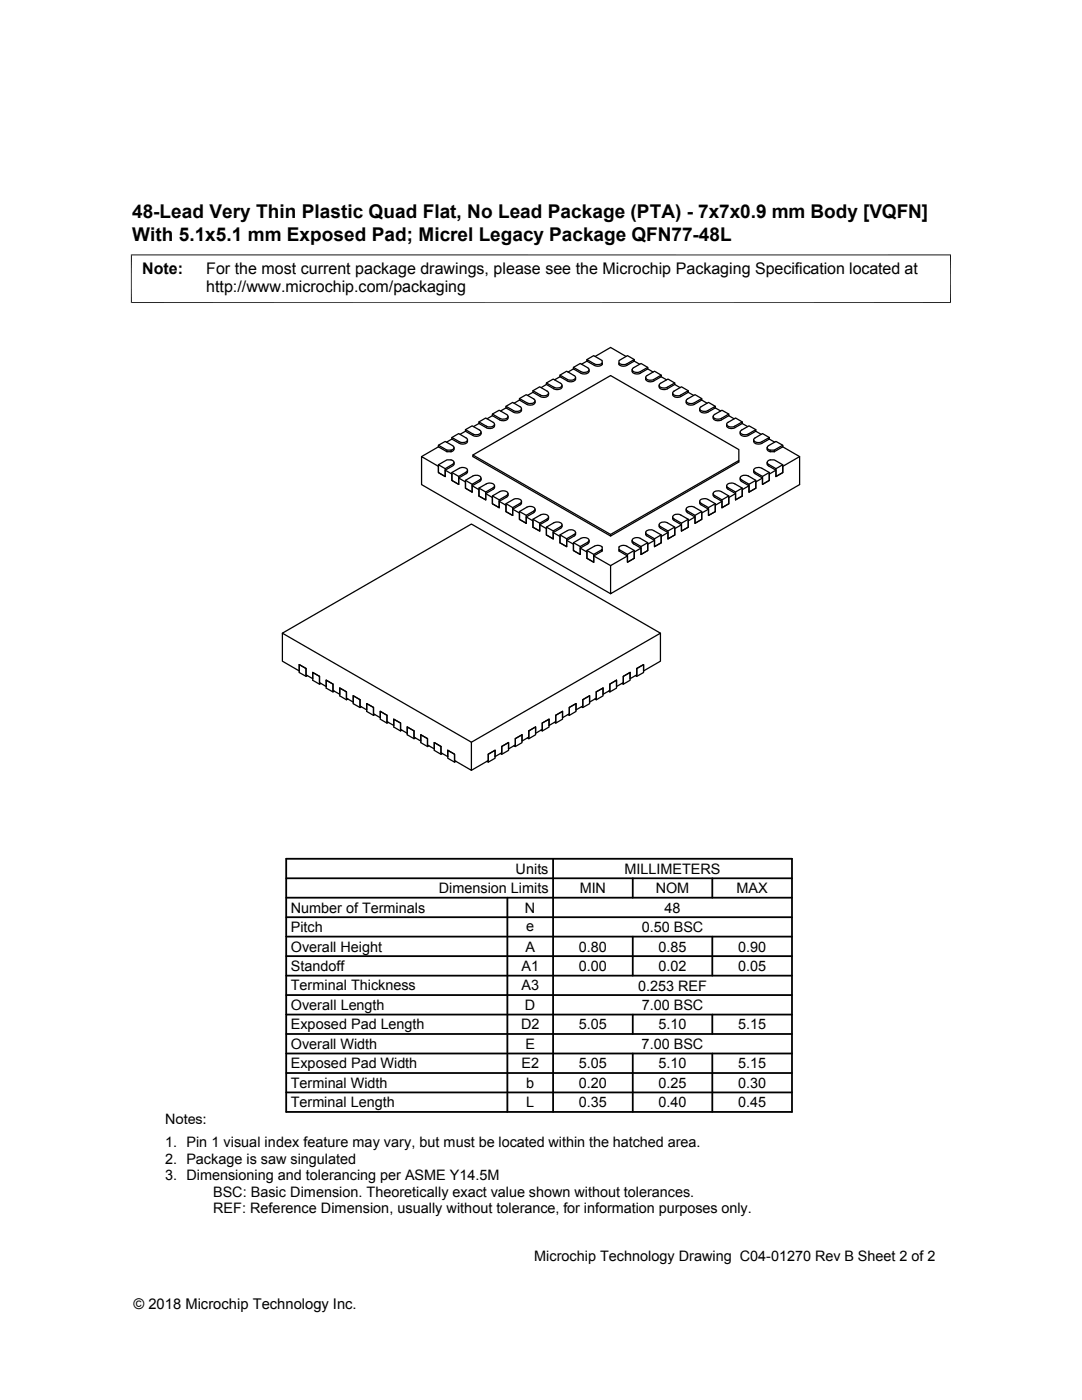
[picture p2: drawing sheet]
<svg xmlns="http://www.w3.org/2000/svg" width="216mm" height="279mm" viewBox="0 0 216 279" stroke-linecap="round" stroke-linejoin="round" font-family="sans-serif">
<g fill="none" stroke="#000" stroke-width=".25">
<path d="M103.7 79.8l-1.1 .7M103.7 79.5l1.4 .9a1.12 1.12 0 0 0 1.7-.4l-.3-.4-1.5-.8-1.3 .7v.3M103.7 79.8l1.4 .9a1.01 1.01 0 0 0 1.7-.7M106.3 78.3l-1 .6M106.3 78.3l1.5 .8a.99 .99 0 0 0 1.1 .2 .99 .99 0 0 0 .6-.9M106.3 78l1.5 .8a1.1 1.1 0 0 0 1.7-.4l-.2-.3-1.6-.9-1.4 .8v.3M109 76.7l-1 .7M109 76.4l1.5 .9a1.1 1.1 0 0 0 1.6-.5l-.2-.3-1.5-.9-1.4 .8v.3M109 76.7l1.5 .9a.97 .97 0 0 0 1.1 .2 .97 .97 0 0 0 .5-.9M111.7 75.2l-1 .6M111.7 75.2l1.5 .8a1 1 0 0 0 1.7-.7M111.7 74.9l1.5 .8a1.13 1.13 0 0 0 1.6-.4l-.1-.3-1.6-.9-1.4 .8v.3"/>
<path d="M114.4 73.6l-1.1 .7M114.4 73.3l1.5 .9a1.18 1.18 0 0 0 1.6-.5l-.2-.3-1.5-.9-1.4 .8v.3M114.4 73.6l1.5 .9a1 1 0 0 0 1.6-.7M117.1 72.1l-1.1 .6M117.1 71.8l1.4-.8 1.7 1v.4M117.1 71.8l1.6 .9a1.4 1.4 0 0 0 1.5-.3v.3a1.29 1.29 0 0 1-1.6 .2l-1.5-.8zM123.5 72.4l.1 .1a1.46 1.46 0 0 0 1.5 .1l1.5-.8v.3l-1.7 .9a1.36 1.36 0 0 1-1.4-.3zM124.9 71.1l-3.1-1.8-3.1 1.8M126.6 72.1l1 .6M126.6 71.8l-1.4-.8-1.7 1v.4M129.2 73.6l1.1 .7M129.2 73.3l-1.3-.8-1.5 .9a.52 .52 0 0 0-.2 .7 .52 .52 0 0 0 .7 .2l.7-.1 1.6-.9v.3"/>
<path d="M129.2 73.6l-1.4 .9a1.01 1.01 0 0 1-1.7-.7M131.9 75.2l1.1 .6M131.9 75.2l-1.6 .9a1.07 1.07 0 0 1-1.5-.5v-.3M131.9 74.9l-1.3-.8-1.6 .9a.64 .64 0 0 0 .1 .8 .64 .64 0 0 0 .8 .1l.4-.1 1.6-.9v.3M134.6 76.7l1.1 .7M134.6 76.4l-1.3-.8-1.5 .9a.53 .53 0 0 0-.2 .7 .53 .53 0 0 0 .7 .2l.7-.1 1.6-.9v.3M134.6 76.7l-1.4 .9a1.13 1.13 0 0 1-1.7-.4v-.3M137.3 78.3l1.1 .6M137.3 78.3l-1.5 .8a.99 .99 0 0 1-1 .2 .99 .99 0 0 1-.6-.9M137.3 78l-1.3-.8-1.6 .9-.2 .3a1.15 1.15 0 0 0 1.6 .4l1.5-.8v.3M140 79.8l1.1 .7M140 79.5l-1.3-.7-1.7 1a.81 .81 0 0 0 .4 .7 .81 .81 0 0 0 .9 0l1.7-1v.3"/>
<path d="M140 79.8l-1.9 1a.82 .82 0 0 1-1.2-.8M87.5 89.2l-3.4 1.9M87.5 89.2l1.7 .9h.8M87.5 89.2v-.3l1.3-.8 1.5 .8 .3 .4a.61 .61 0 0 1-.6 .5v.3M87.5 92.8l1.7-1h.8a.51 .51 0 0 1 .5 .3 .51 .51 0 0 1-.1 .5l-1.6 .9v1.6M87.5 88.9l1.7 .9v.3M88.8 93.8l1.4 .8v1.3l1.3 .8v-1.3l1.6-.9 .2-.3v-.4M88.8 95.1l-1.3-.8v-1.2l-3.4-2v5.6l37.7 21.8M88.8 93.5l-1.3-.7v1.5l1.3 .8M89.2 89.8h.8M90.2 87.6l-1.1 .6M90.2 87.6l1.5 .9a.99 .99 0 0 0 1 .1 .99 .99 0 0 0 .6-.8"/>
<path d="M90.2 94.3l1.5-.8a1.19 1.19 0 0 1 1.6 .4l-.3 .3-1.5 .9v1.6l-1.3-.8zM90.2 94.3l1.3 .8M90.2 87.3l1.5 .9a1.08 1.08 0 0 0 1.6-.5l-.2-.2-1.6-1-1.3 .8v.3M90.6 89.3a.65 .65 0 0 1-.6 .8M90.6 92.3l-.2 .6-1.6 .9v1.3M91.5 95.4l1.4 .8v1.2l1.3 .8v-1.3l1.6-.9 .2-.6M92.9 86.1l-1.1 .6M92.9 86.1l1.5 .8a1 1 0 0 0 1.6-.7M92.9 95.9l1.3 .7M92.9 95.9l1.5-.9a1.17 1.17 0 0 1 1.6 .4l-.2 .3-1.6 .9v1.6l-1.3-.8zM92.9 85.7l1.5 .9a1.08 1.08 0 0 0 1.6-.4l-.2-.3-1.6-.9-1.3 .7v.4M94.2 96.9l1.4 .8v1.3l1.3 .8v-1.3l1.7-1 .1-.6"/>
<path d="M94.4 90.8l27.4 15.9v.3M95.6 84.5l-1.1 .6M95.6 84.5l1.4 .9a1 1 0 0 0 1.7-.7M95.6 97.4l1.4-.8a1.02 1.02 0 0 1 1.7 .5l-1.8 1.1v1.6l-1.3-.8zM95.6 97.4l1.3 .8M95.6 84.2l1.4 .8a1.15 1.15 0 0 0 1.7-.3l-.2-.4-1.6-.9-1.3 .8v.3M96.9 98.5l1.4 .8v1.2l1.3 .8v-1.2l1.6-1 .2-.2v-.4M98.3 83l-1.1 .6M98.3 99l1.4-.9a1.17 1.17 0 0 1 1.7 .4l-.3 .4-1.5 .9v1.5l-1.3-.8zM98.3 99l1.3 .8M98.3 83l1.4 .8a1 1 0 0 0 1.1 .2 1 1 0 0 0 .6-.9M98.3 82.6l1.4 .9a1.11 1.11 0 0 0 1.7-.4l-.3-.4-1.5-.8-1.3 .7v.4"/>
<path d="M101 81.4l-1.1 .6M101 81.4l1.4 .9a.98 .98 0 0 0 1.1 .1 .98 .98 0 0 0 .6-.8M101 81.1l1.6 .9a1.17 1.17 0 0 0 1.5-.4l-.2-.4-1.6-.9-1.3 .8v.3M139.7 99.8l.5-.2 .7-.1 1.8 1v1.6l-1.3 .8v-1.6l-1.6-.9-.2-.3zM142.4 98.2a1.44 1.44 0 0 1 1.5-.1l1.5 .9v1.5l-1.3 .8v-1.5l-1.6-1-.2-.3zM142.7 81.4l1.1 .6M142.7 81.4l-1.5 .9a.99 .99 0 0 1-1 .1 .99 .99 0 0 1-.6-.8M142.7 81.1l-1.3-.8-1.6 .9-.2 .4a1.19 1.19 0 0 0 1.6 .3l1.5-.8v.3M145.1 96.7a1.39 1.39 0 0 1 1.5-.1l1.5 .8v1.6l-1.3 .8v-1.6l-1.6-.9-.2-.3zM145.4 83l1.1 .6M145.4 99l-1.3 .8M145.4 82.6l-1.3-.7-1.5 .8a.45 .45 0 0 0-.3 .5 .45 .45 0 0 0 .5 .4h1l1.6-1v.4"/>
<path d="M145.4 83l-1.5 .8a1 1 0 0 1-1.6-.7M146.8 98.5l-1.4 .8v1.2l-1.3 .8v-1.2l-1.6-1-.2-.6M147.4 91.9v-2.2l-25.6-14.7-27.4 15.8v.3l27.4 15.9 25.6-14.8v-.3l-25.6 14.8M147.8 95.1a1.46 1.46 0 0 1 1.5-.1l1.5 .9v1.5l-1.3 .8v-1.6l-1.6-.9-.2-.3zM148.1 84.5l1.1 .6M148.1 97.4l-1.3 .8M148.1 84.2l-1.3-.8-1.6 .9a.65 .65 0 0 0 .1 .8 .65 .65 0 0 0 .8 .1l.4-.1 1.6-.9v.3M148.1 84.5l-1.5 .9a1 1 0 0 1-1.6-.7M149.5 96.9l-1.4 .8v1.3l-1.3 .8v-1.3l-1.6-.9-.2-.7M150.4 93.7a1.37 1.37 0 0 1 1.6-.2l1.5 .8v1.6l-1.4 .8v-1.6l-1.5-1zM150.8 86.1l1.1 .6M150.8 95.9l-1.3 .7"/>
<path d="M150.8 85.7l-1.3-.7-1.5 .8a.49 .49 0 0 0-.3 .7 .49 .49 0 0 0 .6 .2h.9l1.6-1v.4M150.8 86.1l-1.5 .8a1.04 1.04 0 0 1-1.6-.4v-.3M152.1 95.4l-1.3 .8v1.2l-1.3 .8v-1.3l-1.7-.9-.1-.6M153.1 89.3a.66 .66 0 0 0 .6 .8h.8M153.3 92l.4-.2h.8l1.7 1v1.5l-1.4 .8v-1.6l-1.6-.9-.1-.2zM153.5 94.3l-1.4 .8M153.5 87.6l1.1 .6M153.5 87.3l-1.4-.8-1.4 .9a.52 .52 0 0 0-.2 .7 .52 .52 0 0 0 .6 .2h.6l1.8-1v.3M153.5 87.6l-1.5 .9a1 1 0 0 1-1.6-.7M153.7 89.8h.8M154.8 93.8l-1.3 .8v1.3l-1.4 .8v-1.3l-1.6-1-.1-.6M156.2 89.2v-.3l-1.4-.8-1.4 .8-.3 .4a.6 .6 0 0 0 .6 .5v.3"/>
<path d="M156.2 89.2l3.4 1.9v5.6l-37.8 21.8v-5.6l3.4-1.9M156.2 88.9l-1.7 .9v.3M156.2 92.8l-1.4 .7M156.2 89.2l-1.7 .9M159.6 91.1l-3.4 2v1.2l-1.4 .8v-1.3l-1.5-.9-.2-.6M99.6 100.1l1.4 .7v1.3l1.3 .8v-1.3l1.7-1 .1-.5M101 100.5l1.3 .8M101 100.5l1.6-.9a1.19 1.19 0 0 1 1.5 .4l-.2 .4-1.6 .9v1.6l-1.3-.8zM102.3 101.6l1.4 .8v1.3l1.3 .7v-1.2l1.6-.9 .2-.7M103.7 102.1l1.4-.9a1.01 1.01 0 0 1 1.6 .5l-1.7 1.1v1.6l-1.3-.7zM103.7 102.1l1.3 .7M105 103.2l1.3 .7v1.3l1.4 .8v-1.3l1.6-1 .2-.5"/>
<path d="M106.3 103.6l1.5-.8a1.18 1.18 0 0 1 1.7 .4l-.3 .4-1.5 .8v1.6l-1.4-.8zM106.3 103.6l1.4 .8M107.7 104.7l1.3 .8v1.3l1.4 .7v-1.2l1.6-.9 .1-.7M109 105.2l1.5-.9a1.09 1.09 0 0 1 1.6 .5l-.2 .3-1.5 .9v1.5l-1.4-.7zM109 105.2l1.4 .8M110.4 106.3l1.3 .8v1.2l1.4 .8v-1.3l1.6-1 .2-.5M111.7 106.7l1.4 .8M111.7 106.7l1.5-.8a1.09 1.09 0 0 1 1.7 .4l-.2 .3-1.6 .9v1.6l-1.4-.8zM113.1 107.8l1.3 .8v1.3l1.4 .8v-1.3l1.5-.9 .2-.7M114.4 108.3l1.5-.9a1.09 1.09 0 0 1 1.6 .5l-.2 .3-1.5 .9v1.6l-1.4-.8zM114.4 108.3l1.4 .8M115.8 109.4l1.3 .8v1.2l1.4 .8v-1.2l1.7-1v-.3l-1.7 .9v1.6l-1.4-.8v-1.5l1.6-1a1.32 1.32 0 0 1 1.5 .3v.5"/>
<path d="M117.1 109.9l1.4 .7M118.5 111l3.3 1.9M123.5 109.7l.1-.6a1.4 1.4 0 0 1 1.5-.1l1.5 .9v1.5M125.2 110.6l-1.7-.9v.3l1.7 1v1.2l1.4-.8M126.3 107.6a1.43 1.43 0 0 1 1.5-.2l1.4 .9v1.6l-1.3 .8v-1.6l-1.6-1-.2-.2zM126.6 109.9l-1.4 .7v1.6l1.4-.8M127.9 109.4l-1.3 .8v1.2M128.9 106a1.34 1.34 0 0 1 1.6-.1l1.4 .8v1.6l-1.3 .8v-1.6l-1.6-.9-.2-.3zM129.2 108.3l-1.3 .8M130.6 107.8l-1.4 .8v1.3l-1.3 .8v-1.3l-1.6-.9-.2-.7M131.6 104.5a1.4 1.4 0 0 1 1.6-.2l1.4 .9v1.6l-1.3 .7v-1.5l-1.6-1-.1-.1zM131.9 106.7l-1.3 .8"/>
<path d="M133.3 106.3l-1.4 .8v1.2l-1.3 .8v-1.3l-1.6-.9-.2-.6M134.3 102.9l.5-.2h.8l1.7 .9v1.6l-1.3 .8v-1.6l-1.6-.9-.2-.3zM134.6 105.2l-1.3 .8M136 104.7l-1.4 .8v1.3l-1.3 .7v-1.2l-1.6-1-.2-.6M137 101.3a1.44 1.44 0 0 1 1.5-.1l1.5 .9v1.6l-1.3 .7v-1.6l-1.6-.9-.2-.2zM137.3 103.6l-1.3 .8M138.7 103.2l-1.4 .7v1.3l-1.3 .8v-1.3l-1.6-.9-.2-.6M140 102.1l-1.3 .7M141.4 101.6l-1.4 .8v1.3l-1.3 .7v-1.2l-1.6-1-.2-.6M142.7 100.5l-1.3 .8M144.1 100.1l-1.4 .7v1.3l-1.3 .8v-1.3l-1.6-.9-.2-.6M56.3 126.4l37.8-21.8 37.7 21.8"/>
<path d="M56.3 126.4l37.8 21.7v5.6l-3.4-1.9v-1.3l-1.4-.8v1.3l-1.3-.8v-1.2l-1.3-.8v1.3l-1.4-.8v-1.3l-1.3-.8v1.3l-1.4-.8v-1.2l-1.3-.8v1.2l-1.4-.7v-1.3l-1.3-.8v1.3l-1.4-.8v-1.3l-1.3-.7v1.2l-1.4-.7v-1.3l-1.3-.8v1.3l-1.4-.8v-1.3l-1.3-.7v1.2l-1.4-.8v-1.2l-1.3-.8v1.3l-1.4-.8v-1.3l-1.3-.8v1.3l-1.3-.8v-1.2l-1.4-.8v1.2l-1.3-.7v-1.3l-1.4-.8v1.3l-3.4-1.9zM61.3 134.8l-.2 .2v-1.6l-1.4-.8v1.6l1.4 .8M64 136.4l-.2 .1v-1.5l-1.4-.8v1.6l1.4 .7M66.7 137.9l-.3 .2v-1.6l-1.3-.8v1.6l1.3 .8M69.4 139.5l-.3 .2v-1.6l-1.3-.8v1.6l1.3 .8M118.7 139.5l.3 .2v-1.6l1.3-.8v1.6l-1.3 .8M121.4 137.9l.3 .2v-1.6l1.3-.8v1.6l-1.3 .8M124.1 136.4l.3 .1v-1.5l1.3-.8v1.6l-1.3 .7M127.1 133.4l1.3-.8v1.3l3.4-1.9v-5.6l-37.7 21.7M127.1 133.4v1.3l-1.4 .7v-1.2l-1.3 .8v1.2l-1.4 .8v-1.3l-1.3 .8v1.3l-1.4 .8v-1.3l-1.3 .8v1.2l-1.4 .8v-1.2l-1.3 .7v1.3l-1.4 .8v-1.3l-1.3 .8v1.3l-1.4 .7v-1.2l-1.3 .7v1.3l-1.3 .8v-1.3l-1.4 .8v1.3l-1.3 .7v-1.2l-1.4 .8v1.2l-1.3 .8v-1.3l-1.4 .8v1.3l-1.3 .8v-1.3l-1.4 .8v1.2l-1.3 .8v-1.3l-1.4 .8v1.3l-3.3 1.9M127.1 133.4v1.6l-.3-.2M127.1 133.4l1.3-.8v1.6l-1.3 .8"/>
<path d="M72.1 141.1l-.3 .1v-1.6l-1.3-.7v1.5l1.3 .8M74.8 142.6l-.3 .2v-1.6l-1.3-.8v1.6l1.3 .8M77.5 144.2l-.3 .1v-1.6l-1.3-.7v1.5l1.3 .8M80.2 145.7l-.3 .2v-1.6l-1.3-.8v1.6l1.3 .8M82.9 147.3l-.3 .1v-1.5l-1.3-.8v1.5l1.3 .8M85.6 148.8l-.3 .2v-1.6l-1.3-.8v1.6l1.3 .8M88.3 150.4l-.3 .1v-1.5l-1.3-.8v1.6l1.3 .7M89.3 149.7l1.4 .8v1.6l-1.4-.8zM91 151.9l-.3 .2M97.2 151.9l.2 .2v-1.6l1.4-.8v1.6l-1.4 .8M99.9 150.4l.2 .1v-1.5l1.4-.8v1.6l-1.4 .7M102.6 148.8l.2 .2v-1.6l1.4-.8v1.6l-1.4 .8"/>
<path d="M105.2 147.3l.3 .1v-1.5l1.4-.8v1.5l-1.4 .8M107.9 145.7l.3 .2v-1.6l1.4-.8v1.6l-1.4 .8M110.6 144.2l.3 .1v-1.6l1.3-.7v1.5l-1.3 .8M113.3 142.6l.3 .2v-1.6l1.3-.8v1.6l-1.3 .8M116 141.1l.3 .1v-1.6l1.3-.7v1.5l-1.3 .8"/>
</g>
<path d="M26.1 50.9h163.7M26.2 50.8v9.7M189.7 50.8v9.7M26.1 60.4h163.7" fill="none" stroke="#000" stroke-width=".2"/>
<g fill="none" stroke="#000" stroke-width=".36">
<path d="M57.1 179.2h100.9M57.1 175.3h100.9M57.1 171.4h100.9v50.5h-100.9zM101.2 179.2v42.7M110.4 171.4v50.5M126.3 175.3v3.9M142.1 175.3v3.9M57.1 190.8h100.9M57.1 186.9h100.9M57.1 183h100.9M57.1 198.6h100.9M57.1 194.7h100.9"/>
<path d="M126.3 186.9v7.8M142.1 186.9v7.8M57.1 218h100.9M57.1 202.5h100.9M57.1 210.2h100.9M57.1 206.4h100.9M57.1 214.1h100.9M126.3 210.2v11.7M126.3 202.5v3.9M142.1 210.2v11.7M142.1 202.5v3.9"/>
</g>
<g font-size="3.8">
<text x="26.4" y="43.5">48-Lead Very Thin Plastic Quad Flat, No Lead Package (PTA) - 7x7x0.9 mm Body [VQFN]</text>
<text x="26.4" y="48">With 5.1x5.1 mm Exposed Pad; Micrel Legacy Package QFN77-48L</text>
</g>
<g font-size="3.2">
<text x="28.4" y="54.6">Note:</text>
<text x="41.1" y="58.3">http://www.microchip.com/packaging</text>
<text x="41.1" y="54.6">For the most current package drawings, please see the Microchip Packaging Specification located at</text>
</g>
<g font-size="2.9">
<text x="87.6" y="178.2">Dimension Limits</text>
<text x="102.9" y="174.4">Units</text>
<text x="115.7" y="178.2">MIN</text>
<text x="124.6" y="174.4">MILLIMETERS</text>
<text x="130.8" y="178.2">NOM</text>
<text x="147" y="178.2">MAX</text>
<text x="58" y="182.1">Number of Terminals</text>
<text x="104.8" y="182.1">N</text>
<text x="105" y="185.7">e</text>
<text x="132.6" y="182.1">48</text>
<text x="58" y="189.9">Overall Height</text>
<text x="58" y="186">Pitch</text>
<text x="104.8" y="189.9">A</text>
<text x="115.5" y="189.9">0.80</text>
<text x="128" y="186">0.50 BSC</text>
<text x="131.4" y="189.9">0.85</text>
<text x="147.3" y="189.9">0.90</text>
<text x="58" y="197.7">Terminal Thickness</text>
<text x="58" y="193.8">Standoff</text>
<text x="104.1" y="193.8">A1</text>
<text x="104.1" y="197.7">A3</text>
<text x="115.5" y="193.8">0.00</text>
<text x="127.3" y="197.7">0.253 REF</text>
<text x="131.4" y="193.8">0.02</text>
<text x="147.3" y="193.8">0.05</text>
<text x="58" y="201.6">Overall Length</text>
<text x="104.8" y="201.6">D</text>
<text x="128" y="201.6">7.00 BSC</text>
<text x="58" y="209.3">Overall Width</text>
<text x="58" y="205.4">Exposed Pad Length</text>
<text x="104" y="205.4">D2</text>
<text x="104.8" y="209.3">E</text>
<text x="115.5" y="205.4">5.05</text>
<text x="128" y="209.3">7.00 BSC</text>
<text x="131.4" y="205.4">5.10</text>
<text x="147.3" y="205.4">5.15</text>
<text x="58" y="213.2">Exposed Pad Width</text>
<text x="104" y="213.2">E2</text>
<text x="115.5" y="213.2">5.05</text>
<text x="131.4" y="213.2">5.10</text>
<text x="147.3" y="213.2">5.15</text>
<text x="58" y="217.1">Terminal Width</text>
<text x="58" y="221">Terminal Length</text>
<text x="105" y="217.1">b</text>
<text x="105" y="221">L</text>
<text x="115.5" y="221">0.35</text>
<text x="115.5" y="217.1">0.20</text>
<text x="131.4" y="217.1">0.25</text>
<text x="131.4" y="221">0.40</text>
<text x="147.3" y="221">0.45</text>
<text x="147.3" y="217.1">0.30</text>
<text x="32.9" y="224.3">Notes:</text>
<text x="32.9" y="228.9">1. Pin 1 visual index feature may vary, but must be located within the hatched area.</text>
<text x="32.9" y="232.2">2. Package is saw singulated</text>
<text x="32.9" y="235.5">3. Dimensioning and tolerancing per ASME Y14.5M</text>
<text x="42.5" y="238.8">BSC: Basic Dimension. Theoretically exact value shown without tolerances.</text>
<text x="42.5" y="242.2">REF: Reference Dimension, usually without tolerance, for information purposes only.</text>
<text x="106.6" y="251.7">Microchip Technology Drawing C04-01270 Rev B Sheet 2 of 2</text>
<text x="26.6" y="261.3">© 2018 Microchip Technology Inc.</text>
</g>
</svg>
